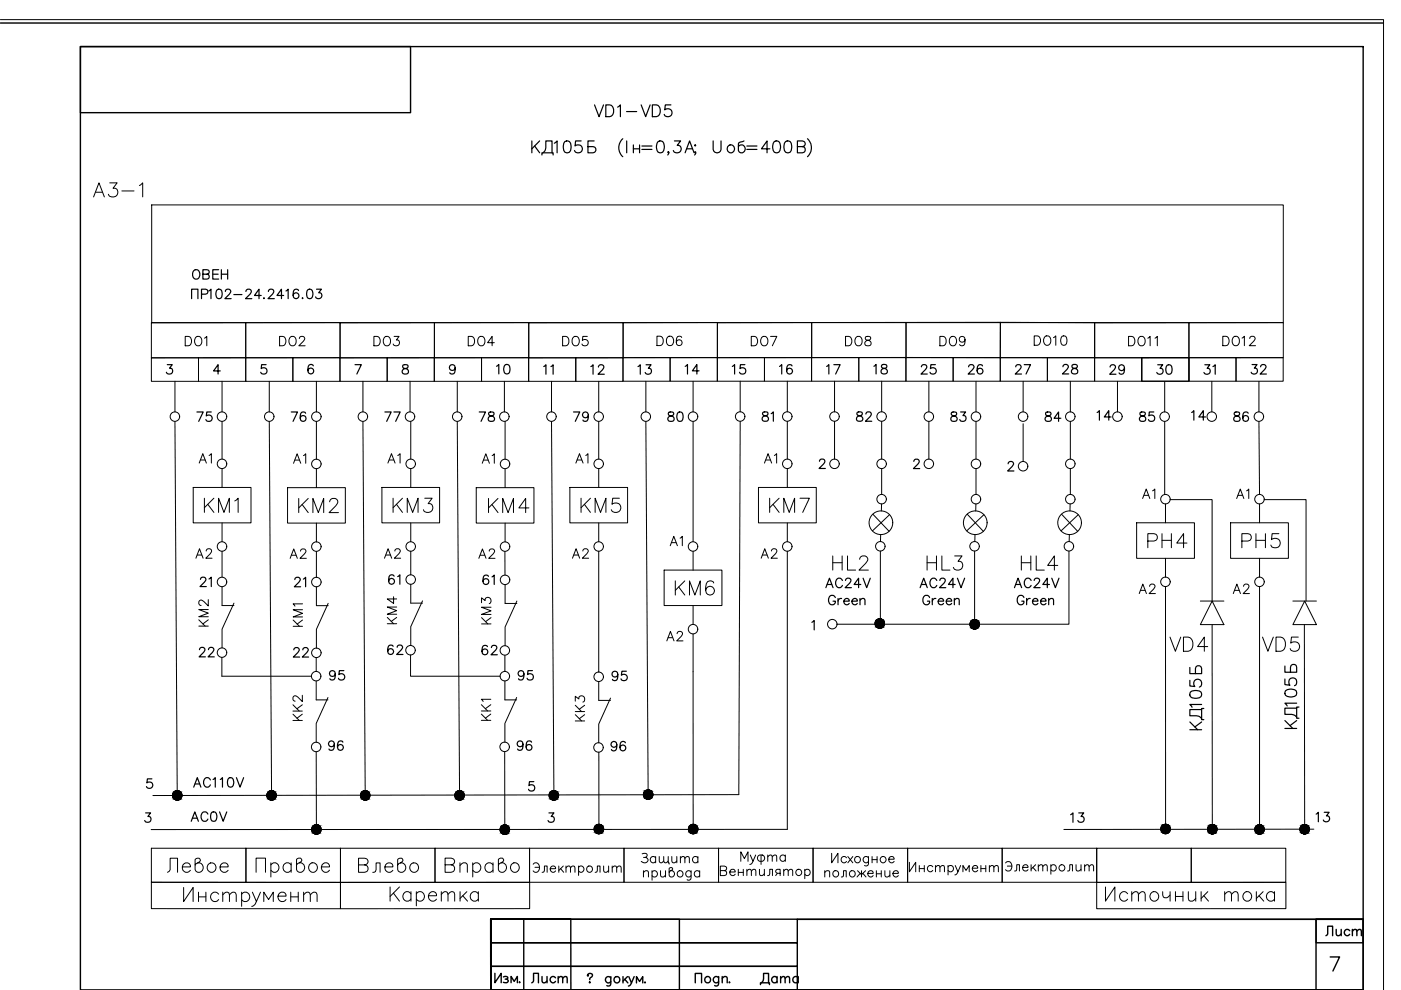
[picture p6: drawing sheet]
<svg xmlns="http://www.w3.org/2000/svg" width="297mm" height="210mm" viewBox="0 0 297 210" stroke-linecap="round" stroke-linejoin="round" font-family="sans-serif">
<g fill="none" stroke="#000" stroke-width=".3">
<path d="M.1 4.9h293.2M17 9.9h272v200h-272zM17 9.9h70v14h-70zM104 194.9h17v15h-17h7v-15h-7v15v-15h40v15h-40zM104 199.9h65v5h-65zM104 194.9h65v5h-65zM279 194.9h10v15h-10zM279 194.9h10v5h-10zM104 209.9v-5h65v5h-65h185M104.9 206.4v2l1.4-2v2M106.7 207.1a.65 .65 0 0 1 1 .2l-.1 .2-.5 .1M107.4 207.6a.39 .39 0 0 1 .3 .3 .39 .39 0 0 1-.1 .4h-.9"/>
<path d="M108.4 208.4v-1.4l.6 1.1 .7-1.1v1.4M147.4 208.4v-2h1.3v2M152.4 207.3a.64 .64 0 0 0-1-.1 .64 .64 0 0 0 0 1 .64 .64 0 0 0 1-.1M152.4 207v1.6a.52 .52 0 0 1-.3 .4 .52 .52 0 0 1-.6 0M153.1 207.4l.5-.4 .5 .2 .1 1.2M153.1 207v1.4M154.7 208.2l-.1 .1h.2M282 202.9h2l-1.4 3"/>
<circle cx="150" cy="207.7" r=".66"/>
</g>
<path d="M169 194.9h120" fill="none" stroke="#000" stroke-width=".36"/>
<g fill="none" stroke="#000" stroke-width=".21">
<path d="M.1 4.2h293.2v205.7M32.2 43.4h239.9v25h-239.9zM32.1 75.9h10v4.9h-10zM32.1 68.4h20v7.5h-20zM42.1 75.9h10v4.9h-10zM52.1 75.9h10v4.9h-10zM52.1 68.4h20v7.4l-20 .1zM62.1 75.9h10v4.9h-10zM72.1 75.9h10v4.9h-10zM72.1 68.4h20v7.5h-20zM82.1 75.9h10v4.9h-10zM92.1 75.9h10v4.9h-10z"/>
<path d="M92.1 68.4h20v7.4l-20 .1zM102.1 75.9h10v4.9h-10zM112.1 75.9h10v4.9h-10zM112.1 68.4h20v7.5h-20zM122.1 75.9h10v4.9h-10zM132.1 75.8h10v5h-10zM132.1 68.4h20v7.4h-20zM142.1 75.8h10v5h-10zM152.1 75.8h10v5h-10zM152.1 68.4h20v7.4h-20zM162.1 75.8h10v5h-10zM172.1 75.8h10v5h-10z"/>
<path d="M172.1 68.4h20v7.4h-20zM182.1 75.8h10v5h-10zM192.1 75.8h10v5h-10zM192.1 68.4l20-.1v7.5h-20zM202.1 75.8h10v5h-10zM212.1 75.8h10v5h-10zM212.1 68.3l20 .1v7.5l-20-.1zM222.1 75.8h10v5h-10zM232.1 75.8h10v5h-10zM232.1 68.4h20v7.5h-20zM242.1 75.8h10v5h-10zM252.1 68.4h20v7.4l-20 .1z"/>
<path d="M252.1 75.8h10v5h-10zM262.1 75.8h10v5h-10zM37.1 80.8v6.5M37.1 89.4l.5 79.2M47.1 80.8v6.5M47.1 89.4v7.9M47.1 99.3v4M57.1 80.8v6.5M57.1 89.4l.5 79.2M67.1 80.8v6.5M67.1 89.4v8M67.1 99.4v4"/>
<path d="M76.9 80.8v6.5M76.9 89.4l.5 79.2M86.9 80.8v6.5M87.1 89.4v7.9M87.1 99.3v4M97 80.8v6.5M97 89.4l.4 79.2M106.9 80.8v6.5M107.1 89.4v8M107.1 99.4v4M116.9 80.8v6.5M116.9 89.4l.5 79.2"/>
<path d="M126.9 80.8v6.5M126.9 89.4v7.9M126.9 99.3v4M136.9 80.8v6.5M136.9 89.4l.5 79.1M146.9 80.8v6.5M146.9 89.4v25.5M156.9 80.8v6.5M156.9 89.3l-.3 79.2-124.2 .2M166.9 80.8v6.5M166.9 89.3v8M166.9 99.3v4"/>
<path d="M176.9 80.8v6.5M176.9 89.3v8M186.9 80.8v6.5M186.9 89.3v8M186.9 99.3v5.6M196.9 80.8v6.5M196.9 89.4v8M206.9 80.8v6.5M206.9 89.4v8M206.9 99.4v5.5M216.9 80.8v6.5M216.9 89.8v8.1"/>
<path d="M226.9 80.8v6.5M226.9 89.4v8M226.9 99.4v5.5M236.9 80.8v6.5M246.9 80.8v6.5M246.9 89.4v15.5M256.9 80.8v6.5M266.9 80.8v6.5M266.9 89.4l.1 15.5M41 103.3h12.2v7.6h-12.2zM47.1 110.9v4M47.1 116.9v5.5"/>
<path d="M61 103.4h12.2v7.5h-12.2zM67.1 110.9v4M67.1 116.9v5.5M81 103.3h12.2v7.6h-12.2zM87.1 110.9v4M87.1 116.9v5M101 103.4h12.2v7.5h-12.2zM107 116.9l.1 5.1M107.1 110.9v4M120.8 103.3h12.3v7.6h-12.3zM126.9 110.9v4M126.9 116.9v25.5"/>
<path d="M146.9 116.9v4M160.8 103.3h12.3v7.6h-12.3zM166.9 110.9v4M166.9 116.9v58.9l-134.8 .1M185.1 109l3.4 3.7M186.7 116.9v14.5M186.7 113.3v1.5M186.9 106.8v1.5M188.6 109.1l-3.6 3.5M205.1 109l3.4 3.7M206.6 116.9v14.5M206.7 113.3v1.5"/>
<path d="M206.9 106.8v1.5M208.6 109.1l-3.6 3.5M225.1 109l3.4 3.7M226.6 116.9v15.4h-49.1M226.7 113.3v1.5M226.9 106.8v1.5M228.6 109.1l-3.6 3.5M241 110.8h12.2v7.6h-12.2zM247.1 106.8v4M247.1 118.4v4M248.1 105.9h8.9v21.5M260.9 110.8h12.3v7.6h-12.3z"/>
<path d="M267 106.8v4M267 118.4v4M268 105.9h8.9v21.5M47 139.4v4h19M47.1 124.4v4h2.5M49.6 127.9l-2.5 5.5v4M67 139.4v3M67.1 124.4v4h2.5M69.6 127.9l-2.5 5.5v4M87 138.9v4.5h19.1M87.1 127.9h2.5M89.6 127.4l-2.5 5.5v4"/>
<path d="M107 138.9v3.5M107.1 123.9v4h2.5M109.6 127.4l-2.5 5.5v4M140.8 120.9h12.3v7.5h-12.3zM146.9 128.4v4M146.9 134.4l.1 41.4M247.1 124.4v51.5M254.5 127.4h5M257 127.4l2.5 5h-5zM257 132.4v43.4M267 124.4v51.5M274.1 127.4h5"/>
<path d="M276.5 132.4l.1 43.4M276.6 127.4l2.5 5h-5zM67 159.4l.1 16.5M67 144.4v4h2.5M69.5 147.9l-2.5 5.5v4M107 159.5v16.4M107 144.4v4h2.5M109.5 147.9l-2.5 5.5v4M126.9 144.5v4h2.5M127 159.5v16.3M129.4 148l-2.5 5.5v4M32.1 179.8h20v7.3h-20z"/>
<path d="M52.1 179.8h20.1v7.3h-20.1zM72.2 179.8h20v7.3h-20zM92.2 179.8h20.1v7.3h-20.1zM112.3 179.8h20v7.3h-20zM132.3 179.8h20v7.3h-20zM152.3 179.8h20.1v7.3h-20.1zM172.4 179.8h20v7.3h-20zM192.4 179.8h20.1v7.3h-20.1zM212.5 179.8h20v7.3h-20zM232.5 179.8h20.1v7.3h-20.1zM252.6 179.8h20v7.3h-20zM278.6 175.8l-53 .1"/>
<path d="M32.1 187.1h40.1v5.6h-40.1zM72.2 187.1h40.1v5.6h-40.1zM113 183.2a.73 .73 0 0 1 .9-.2 .73 .73 0 0 1 .5 .7 .88 .88 0 0 1-.2 1 .88 .88 0 0 1-1 .1l-.2-.1M113.4 183.9h1M114.9 184.9l.4-.1 .1-.2v-1h.6v1.3M116.7 184.2h1.1a.61 .61 0 0 0-.9-.5 .61 .61 0 0 0-.1 1 .59 .59 0 0 0 1 0M118.5 183.6v1.3M118.9 184.2l.6 .7M119.4 183.6l-.9 1M120 184l.5-.4 .3 .1 .2 1.2M120 183.6v1.3M121 184l.4-.4 .4 .1 .1 1.2"/>
<path d="M122.7 183.9a.64 .64 0 0 1 .9-.1 .64 .64 0 0 1 0 .9 .64 .64 0 0 1-.9 0M122.7 183.6v2M126.2 184.9l.4-.1v-1.2h.6v1.3M128 183.6l.1 1.2 .5 .1 .4-.3M129 183.6v1.3M129.8 184l.5-.4 .3 .1 .2 1.2M129.8 183.6v1.3M130.8 184l.4-.4 .4 .1 .1 1.2M138.2 184.6v2M146.5 184.6v1.5a.52 .52 0 0 1-.3 .5 .52 .52 0 0 1-.5-.1M152.7 184.6h.9a.53 .53 0 0 1 .5 .5 .53 .53 0 0 1-.5 .5h-.9v-2h.9l.4 .2v.6l-.4 .2M170.6 184.6a.64 .64 0 0 1 1-.1 .64 .64 0 0 1 0 .9 .64 .64 0 0 1-1-.1"/>
<path d="M170.6 184.3v2M176.3 180.9v2l1.4-2v2M179.5 181.9a.64 .64 0 0 0-1-.1 .64 .64 0 0 0 0 .9 .64 .64 0 0 0 1-.1M179.8 181.6l1 1.3M180.8 181.6l-1 1.3M184.1 181.9a.64 .64 0 0 0-.9-.1 .64 .64 0 0 0 0 .9 .64 .64 0 0 0 .9-.1M184.1 181.6v1.5a.52 .52 0 0 1-.3 .5 .52 .52 0 0 1-.5-.1M184.9 181.6v1.3M186 181.6v1.3M188.4 182.2h1.2a.62 .62 0 0 0-.9-.5 .62 .62 0 0 0-.2 .9 .6 .6 0 0 0 1.1 0M215.1 184.7l.4-.1 .1-1.3h.5v1.4M216.8 183.9h1.2a.62 .62 0 0 0-.9-.5 .62 .62 0 0 0-.2 1 .62 .62 0 0 0 1.1 0"/>
<path d="M218.6 183.3v1.4M219 183.9l.7 .8M219.6 183.3l-1 1M220.1 183.7l.5-.4 .4 .1 .1 1.3M220.1 183.3v1.4M221.1 183.7l.5-.4 .4 .1v1.3M222.8 183.6a.64 .64 0 0 1 .9-.1 .64 .64 0 0 1 0 1 .64 .64 0 0 1-.9-.1M222.8 183.3v2M226.3 184.7l.4-.1 .1-1.3h.6v1.4M228.1 183.3l.1 1.3 .5 .1 .5-.4M229.2 183.3v1.4M230 183.7l.4-.4 .4 .1 .1 1.3"/>
<path d="M230 183.3v1.4M230.9 183.7l.5-.4 .4 .1 .1 1.3M232.5 187.1h40.1v5.6h-40.1z"/>
<circle cx="37.1" cy="88.3" r="1.01"/>
<circle cx="47.1" cy="98.3" r="1.01"/>
<circle cx="47.1" cy="88.3" r="1.01"/>
<circle cx="57.1" cy="88.3" r="1.01"/>
<circle cx="67.1" cy="98.4" r="1.01"/>
<circle cx="67.1" cy="88.3" r="1.01"/>
<circle cx="76.9" cy="88.3" r="1.01"/>
<circle cx="86.9" cy="88.3" r="1.01"/>
<circle cx="87.1" cy="98.3" r="1.01"/>
<circle cx="96.9" cy="88.3" r="1.01"/>
<circle cx="107.1" cy="98.4" r="1.01"/>
<circle cx="116.9" cy="88.3" r="1.01"/>
<circle cx="126.9" cy="98.3" r="1.01"/>
<circle cx="126.9" cy="88.3" r="1.01"/>
<circle cx="136.9" cy="88.3" r="1.01"/>
<circle cx="146.9" cy="88.3" r="1.01"/>
<circle cx="156.9" cy="88.3" r="1.01"/>
<circle cx="166.9" cy="98.3" r="1.01"/>
<circle cx="166.9" cy="88.3" r="1.01"/>
<circle cx="176.9" cy="98.3" r="1.01"/>
<circle cx="176.9" cy="88.3" r="1.01"/>
<circle cx="186.9" cy="98.3" r="1.01"/>
<circle cx="186.9" cy="88.3" r="1.01"/>
<circle cx="196.9" cy="98.3" r="1.01"/>
<circle cx="196.9" cy="88.3" r="1.01"/>
<circle cx="206.9" cy="98.3" r="1.01"/>
<circle cx="206.9" cy="88.3" r="1.01"/>
<circle cx="216.9" cy="88.3" r="1.01"/>
<circle cx="216.9" cy="98.9" r="1.01"/>
<circle cx="226.9" cy="98.3" r="1.01"/>
<circle cx="246.9" cy="88.3" r="1.01"/>
<circle cx="266.9" cy="88.3" r="1.01"/>
<circle cx="47.1" cy="115.9" r="1.01"/>
<circle cx="87.1" cy="115.9" r="1.01"/>
<circle cx="107.1" cy="115.9" r="1.01"/>
<circle cx="126.9" cy="115.9" r="1.01"/>
<circle cx="146.9" cy="115.9" r="1.01"/>
<circle cx="186.6" cy="115.8" r="1.01"/>
<circle cx="186.8" cy="110.8" r="2.51"/>
<circle cx="186.9" cy="105.8" r="1.01"/>
<circle cx="206.6" cy="115.8" r="1.01"/>
<circle cx="206.8" cy="110.8" r="2.51"/>
<circle cx="206.9" cy="105.8" r="1.01"/>
<circle cx="226.6" cy="115.8" r="1.01"/>
<circle cx="226.8" cy="110.8" r="2.51"/>
<circle cx="226.9" cy="105.8" r="1.01"/>
<circle cx="247.1" cy="105.8" r="1.01"/>
<circle cx="267" cy="105.8" r="1.01"/>
<circle cx="47.1" cy="123.4" r="1.01"/>
<circle cx="67.1" cy="123.4" r="1.01"/>
<circle cx="87.1" cy="122.9" r="1.01"/>
<circle cx="107.1" cy="122.9" r="1.01"/>
<circle cx="146.9" cy="133.4" r="1.01"/>
<circle cx="176.5" cy="132.3" r="1.01"/>
<circle cx="186.5" cy="132.2" r="1.01"/>
<circle cx="206.6" cy="132.4" r="1.01"/>
<circle cx="247.1" cy="123.4" r="1.01"/>
<circle cx="267" cy="123.4" r="1.01"/>
<circle cx="67" cy="158.4" r="1.01"/>
<circle cx="67" cy="143.4" r="1.01"/>
<circle cx="107" cy="158.4" r="1.01"/>
<circle cx="107" cy="143.4" r="1.01"/>
<circle cx="126.9" cy="158.5" r="1.01"/>
<circle cx="126.9" cy="143.5" r="1.01"/>
<circle cx="37.6" cy="168.6" r="1.01"/>
<circle cx="57.6" cy="168.6" r="1.01"/>
<circle cx="67.1" cy="175.9" r="1.01"/>
<circle cx="77.4" cy="168.6" r="1.01"/>
<circle cx="97.4" cy="168.6" r="1.01"/>
<circle cx="107" cy="175.9" r="1.01"/>
<circle cx="117.4" cy="168.6" r="1.01"/>
<circle cx="127" cy="175.8" r="1.01"/>
<circle cx="137.4" cy="168.5" r="1.01"/>
<circle cx="147" cy="175.8" r="1.01"/>
<circle cx="247.1" cy="175.8" r="1.01"/>
<circle cx="257" cy="175.8" r="1.01"/>
<circle cx="267" cy="175.9" r="1.01"/>
<circle cx="276.6" cy="175.8" r="1.01"/>
<circle cx="125" cy="184.3" r=".66"/>
<circle cx="169.3" cy="185" r=".66"/>
<circle cx="181.8" cy="182.2" r=".66"/>
<circle cx="187.2" cy="182.2" r=".66"/>
<circle cx="225.1" cy="184" r=".66"/>
</g>
<g fill="none" stroke="#000" stroke-width=".25">
<path d="M112.8 29.9v2.5M113.4 31l1 1.4M114.4 29.9l-1.6 1.7M114.9 32.9v-.5h2.4v.5M115.1 32.4l.5-.6 .1-1.9h1.3v2.5M117.5 30.4l.6-.5v2.5M119.8 30a.81 .81 0 0 1 1.2 .4 2.11 2.11 0 0 1-.3 1.9 .79 .79 0 0 1-1.2-.4 2.2 2.2 0 0 1 .3-1.9zM123.2 29.9h-1.2l-.1 1.1a.88 .88 0 0 1 1.4-.1 .88 .88 0 0 1-.2 1.4 .88 .88 0 0 1-1.3-.4M126 29.9h-1.3v2.5h1a.66 .66 0 0 0 .7-.7 .66 .66 0 0 0-.7-.6h-1M132 29.4a2.55 2.55 0 0 0 0 3.8M132.9 29.9v2.5M134.3 31.6h1.3"/>
<path d="M134.3 30.7v1.7M135.6 30.7v1.7M136.1 31h2.1M136.1 31.7h2.1M139.5 30a.79 .79 0 0 1 1.2 .4 2.02 2.02 0 0 1-.2 1.9 .79 .79 0 0 1-1.2-.4 2.02 2.02 0 0 1 .2-1.9zM141.8 32.3l-.1 .1-.1-.1 .1-.2 .1 .2-.2 .6M143 29.9h1.3l-.7 .9a.81 .81 0 0 1 .8 1 .81 .81 0 0 1-1.1 .6l-.3-.1-.2-.4M145.3 32.4l.9-2.5 1 2.5M145.6 31.6h1.2M147.3 30.8h.2l-.1 .2zM147.4 32.4l-.1-.1 .1-.2 .1 .4-.2 .4M151.2 29.9v1.8a.84 .84 0 0 0 .8 .7 .84 .84 0 0 0 .9-.7v-1.8"/>
<path d="M157.7 29.9l-1 .3-.1 .3v1.4a.8 .8 0 0 0 1.3 .1 .8 .8 0 0 0-.5-1.3l-.6 .1-.2 .3M158.3 31h2.2M158.3 31.7h2.2M163.2 31.6h-1.8l1.2-1.7v2.5M164.2 30a.79 .79 0 0 1 1.2 .4 2.02 2.02 0 0 1-.3 1.9 .79 .79 0 0 1-1.2-.4 2.02 2.02 0 0 1 .3-1.9zM166.6 30a.79 .79 0 0 1 1.2 .4 2.2 2.2 0 0 1-.3 1.9 .81 .81 0 0 1-1.2-.4 2.11 2.11 0 0 1 .3-1.9zM169.1 31.1l1.4 .1a.68 .68 0 0 1 .2 .7 .68 .68 0 0 1-.6 .5h-1v-2.5l1.4 .1a.59 .59 0 0 1 0 1l-.4 .1M171.2 29.4a2.59 2.59 0 0 1 0 3.8M35.5 77.3h1l-.6 .8a.67 .67 0 0 1 .5 1.1 .67 .67 0 0 1-1.1-.3M40.6 63.3v-2h1.4v2M42.7 62.4h.9a.53 .53 0 0 0 .5-.6 .53 .53 0 0 0-.5-.5h-.9v2M44.2 61.7l.5-.4v2"/>
<path d="M46.1 61.4a.64 .64 0 0 1 .9 .3 1.74 1.74 0 0 1-.2 1.5 .63 .63 0 0 1-.9-.3 1.58 1.58 0 0 1 .2-1.5zM46.7 78.6h-1.4l.9-1.3v2M47.8 61.8l.1-.3 .3-.2h.3l.4 .4-.3 .7-.9 .9h1.3M49.6 62.5h1.7M52.1 61.8l.4-.5 .7 .2a.66 .66 0 0 1-.2 .9l-.9 .9h1.3M55.4 62.6h-1.4l.9-1.3v2M56 63.1v.2l.1-.1M56.4 77.3h-.9l-.1 .9a.7 .7 0 0 1 1 0 .7 .7 0 0 1-.1 1 .7 .7 0 0 1-1-.3M56.9 61.8l.4-.5 .7 .2a.66 .66 0 0 1-.2 .9l-1 .9h1.4M60.1 62.6h-1.4l1-1.3v2M60.6 61.7l.5-.4v2M63.3 61.6a.58 .58 0 0 0-.6-.3 .58 .58 0 0 0-.5 .4 1.2 1.2 0 0 0 .5 1.6 .62 .62 0 0 0 .7-.5 .62 .62 0 0 0-.6-.7 .62 .62 0 0 0-.6 .5"/>
<path d="M64.1 63.1v.2l.1-.1M65.3 61.4a.63 .63 0 0 1 .9 .3 1.02 1.02 0 0 1-.6 1.6 1.08 1.08 0 0 1-.5-1.6zM66.4 77.6a.58 .58 0 0 0-.5-.3 .58 .58 0 0 0-.5 .4 1.2 1.2 0 0 0 .5 1.6 .62 .62 0 0 0 .6-.6 .62 .62 0 0 0-.5-.7 .62 .62 0 0 0-.7 .6M67.1 61.3h1l-.5 .8a.66 .66 0 0 1 .5 1 .66 .66 0 0 1-1.2-.2M75.3 77.3h1.3l-.9 2M85.5 77.4a.43 .43 0 0 0 .1 .7 .71 .71 0 0 1 .9 .3 .71 .71 0 0 1-.1 .8l-.6 .1a.57 .57 0 0 1-.6-.6 .57 .57 0 0 1 .6-.5l.4-.1a.4 .4 0 0 0 .2-.7zM96.5 78a.62 .62 0 0 1-.9 .5 .62 .62 0 0 1-.2-1 .62 .62 0 0 1 1 .1 1.91 1.91 0 0 1-.2 1.6 .62 .62 0 0 1-.8-.2M173.7 97.8l.2-.4a.66 .66 0 0 1 .9 .1 .63 .63 0 0 1-.2 .9l-.9 .9h1.3M193.7 97.8l.2-.4a.66 .66 0 0 1 .9 .2 .63 .63 0 0 1-.2 .8l-.9 .9h1.3M213.7 98.3l.1-.3 .3-.2h.4l.4 .4-.3 .7-1 1h1.4M172.1 131.9l.5-.3v2M30.9 172.4h1l-.5 .7a.67 .67 0 0 1 .4 1.1 .67 .67 0 0 1-1.1-.2"/>
<path d="M32.2 165.1h-1l-.1 .9a.71 .71 0 0 1 1.1 0 .71 .71 0 0 1-.1 1 .71 .71 0 0 1-1-.2M113.2 165.7h-.9l-.2 .9a.7 .7 0 0 1 1.1-.1 .7 .7 0 0 1-.1 1.1 .7 .7 0 0 1-1-.3M116.4 172.4h1l-.5 .7a.67 .67 0 0 1 .5 1.1 .67 .67 0 0 1-1.2-.2"/>
<circle cx="154.9" cy="31.5" r=".82"/>
</g>
<g fill="#000" stroke="#000" stroke-width=".21">
<path d="M186.4 131.2h.4zM186.3 131.2h.5z"/>
<path d="M186.3 131.2l.7 .1zM186.1 131.3h.9z"/>
<path d="M186.3 133.2h.5zM186.3 133.2h.3z"/>
<path d="M186.1 131.3l1 .1zM185.9 131.4h1.2z"/>
<path d="M186.1 133.1h.9zM186.1 133.1l.7 .1z"/>
<path d="M185.9 131.4l1.4 .1-.2-.1zM185.8 131.5l.1-.1 1.4 .1z"/>
<path d="M185.9 133h1.2zM185.9 133l1.1 .1z"/>
<path d="M185.8 131.5l1.6 .2-.1-.2zM185.8 131.5l1.6 .2h-1.7z"/>
<path d="M185.8 132.9l1.3 .1 .2-.1zM185.8 132.9l1.3 .1h-1.2z"/>
<path d="M185.7 131.7l1.8 .1-.1-.1zM185.7 131.7l1.8 .1h-1.9z"/>
<path d="M185.7 132.7l1.6 .2 .1-.2zM185.7 132.7l1.6 .2h-1.5z"/>
<path d="M185.6 131.8l1.9 .2v-.2zM185.6 131.8l1.9 .2h-1.9z"/>
<path d="M185.6 132.6l1.8 .1 .1-.1zM185.6 132.6l1.8 .1h-1.7z"/>
<path d="M185.6 132l1.9 .2v-.2zM185.6 132l1.9 .2h-2z"/>
<path d="M185.5 132.2l2 .2v-.2zM185.5 132.2l2 .2h-1.9z"/>
<path d="M185.6 132.4l1.9 .2v-.2zM185.6 132.4l1.9 .2h-1.9z"/>
<path d="M206.6 131.4h.3zM206.4 131.4h.5z"/>
<path d="M206.4 131.4l.7 .1zM206.2 131.5h.9z"/>
<path d="M206.4 133.3h.5zM206.4 133.3l.3 .1z"/>
<path d="M206.2 131.5l1 .1zM206 131.6h1.2z"/>
<path d="M206.2 133.3h.9zM206.2 133.3h.7z"/>
<path d="M206 131.6l1.4 .1zM205.9 131.7h1.5z"/>
<path d="M206 133.2h1.2zM206 133.2l1.1 .1z"/>
<path d="M205.9 131.7l1.6 .1-.1-.1zM205.9 131.7l1.6 .1h-1.7z"/>
<path d="M205.9 133l1.3 .2 .2-.2zM205.9 133l1.3 .2h-1.2z"/>
<path d="M205.8 131.8l1.8 .2-.1-.2zM205.8 131.8l1.8 .2h-1.9z"/>
<path d="M205.8 132.9l1.6 .1 .1-.1zM205.8 132.9l1.6 .1h-1.5z"/>
<path d="M205.7 132l1.9 .2v-.2zM205.7 132l1.9 .2h-1.9z"/>
<path d="M205.7 132.7l1.8 .2 .1-.2zM205.7 132.7l1.8 .2h-1.7z"/>
<path d="M205.7 132.2l2 .2-.1-.2zM205.7 132.2l2 .2h-2.1z"/>
<path d="M205.7 132.6l1.9 .1v-.1zM205.7 132.6l1.9 .1h-1.9z"/>
<path d="M205.6 132.4l2 .2 .1-.2zM205.6 132.4l2 .2h-1.9z"/>
<path d="M37.5 167.7h.4zM37.3 167.7h.6z"/>
<path d="M37.3 167.7h.7zM37.1 167.7h.9z"/>
<path d="M37.3 169.6h.6zM37.3 169.6h.4z"/>
<path d="M37.1 167.7l1.1 .1zM37 167.8h1.2z"/>
<path d="M37.1 169.5h.9zM37.1 169.5l.8 .1z"/>
<path d="M37 167.8l1.3 .2-.1-.2zM36.8 168l.2-.2 1.3 .2z"/>
<path d="M37 169.4h1.2zM37 169.4l1 .1z"/>
<path d="M36.8 168l1.6 .1-.1-.1zM36.8 168l1.6 .1h-1.7z"/>
<path d="M36.8 169.3l1.4 .1 .1-.1zM36.8 169.3l1.4 .1h-1.2z"/>
<path d="M36.7 168.1l1.8 .2-.1-.2zM36.7 168.1l1.8 .2h-1.9z"/>
<path d="M36.7 169.2l1.6 .1 .1-.1zM36.7 169.2l1.6 .1h-1.5z"/>
<path d="M36.6 168.3l2 .2-.1-.2zM36.6 168.3l2 .2h-2z"/>
<path d="M36.6 169l1.8 .2 .1-.2zM36.6 169l1.8 .2h-1.7z"/>
<path d="M36.6 168.5l2 .1v-.1zM36.6 168.5l2 .1h-2z"/>
<path d="M36.6 168.6l2 .2v-.2zM36.6 168.6l2 .2h-2z"/>
<path d="M36.6 168.8l1.9 .2 .1-.2zM36.6 168.8l1.9 .2h-1.9z"/>
<path d="M57.5 167.7h.4zM57.3 167.7h.6z"/>
<path d="M57.3 167.7h.7zM57.1 167.7h.9z"/>
<path d="M57.3 169.6h.6zM57.3 169.6h.4z"/>
<path d="M57.1 167.7l1.1 .1zM57 167.8h1.2z"/>
<path d="M57.1 169.5h.9zM57.1 169.5l.8 .1z"/>
<path d="M57 167.8l1.3 .2-.1-.2zM57 167.8l1.3 .2h-1.5z"/>
<path d="M57 169.4h1.2zM57 169.4l1 .1z"/>
<path d="M56.8 168l1.6 .1-.1-.1zM56.8 168l1.6 .1h-1.7z"/>
<path d="M56.8 169.3l1.4 .1 .1-.1zM56.8 169.3l1.4 .1h-1.2z"/>
<path d="M56.7 168.1l1.8 .2-.1-.2zM56.7 168.1l1.8 .2h-1.9z"/>
<path d="M56.7 169.2l1.6 .1 .1-.1zM56.7 169.2l1.6 .1h-1.5z"/>
<path d="M56.6 168.3l2 .2-.1-.2zM56.6 168.3l2 .2h-2z"/>
<path d="M56.6 169l1.8 .2 .1-.2zM56.6 169l1.8 .2h-1.7z"/>
<path d="M56.6 168.5l2 .1v-.1zM56.6 168.5l2 .1h-2z"/>
<path d="M56.6 168.8l1.9 .2 .1-.2zM56.6 168.8l1.9 .2h-1.9z"/>
<path d="M56.6 168.6l2 .2v-.2zM56.6 168.6l2 .2h-2z"/>
<path d="M67 174.9h.3zM66.8 174.9h.5z"/>
<path d="M66.8 174.9l.7 .1zM66.6 175h.9z"/>
<path d="M66.8 176.8h.5zM66.8 176.8l.4 .1z"/>
<path d="M66.6 175l1.1 .1zM66.5 175.1h1.2z"/>
<path d="M66.6 176.8h.9zM66.6 176.8h.7z"/>
<path d="M66.5 175.1l1.3 .1-.1-.1zM66.5 175.1l1.3 .1h-1.5z"/>
<path d="M66.5 176.6h1.2zM66.5 176.6l1 .2z"/>
<path d="M66.3 175.2l1.6 .1-.1-.1zM66.3 175.2l1.6 .1h-1.7z"/>
<path d="M66.3 176.5h1.5zM66.3 176.5l1.4 .1z"/>
<path d="M66.2 175.3l1.8 .2-.1-.2zM66.2 175.3l1.8 .2h-1.8z"/>
<path d="M66.2 176.4l1.6 .1 .1-.1zM66.2 176.4l1.6 .1h-1.5z"/>
<path d="M66.2 175.5l1.9 .2-.1-.2zM66.2 175.5l1.9 .2h-2z"/>
<path d="M66.2 176.2l1.7 .2 .1-.2zM66.2 176.2l1.7 .2h-1.7z"/>
<path d="M66.1 175.7l2 .2v-.2zM66.1 175.7l2 .2h-2z"/>
<path d="M66.1 176l1.9 .2 .1-.2zM66.1 176l1.9 .2h-1.8z"/>
<path d="M66.1 175.9l2 .1v-.1zM66.1 175.9l2 .1h-2z"/>
<path d="M77.4 167.7h.3zM77.2 167.7h.5z"/>
<path d="M77.2 167.7h.7zM77 167.7h.9z"/>
<path d="M77.2 169.6h.5zM77.2 169.6h.3z"/>
<path d="M77 167.7l1 .1zM76.8 167.8h1.2z"/>
<path d="M77 169.5h.9zM77 169.5l.7 .1z"/>
<path d="M76.8 167.8l1.4 .2-.2-.2zM76.8 167.8l1.4 .2h-1.5z"/>
<path d="M76.8 169.4h1.2zM76.8 169.4l1.1 .1z"/>
<path d="M76.7 168l1.6 .1-.1-.1zM76.7 168l1.6 .1h-1.7z"/>
<path d="M76.7 169.3l1.3 .1 .2-.1zM76.7 169.3l1.3 .1h-1.2z"/>
<path d="M76.6 168.1l1.8 .2-.1-.2zM76.6 168.1l1.8 .2h-1.9z"/>
<path d="M76.6 169.2l1.6 .1 .1-.1zM76.6 169.2l1.6 .1h-1.5z"/>
<path d="M76.5 168.3l1.9 .2v-.2zM76.5 168.3l1.9 .2h-2z"/>
<path d="M76.5 169l1.8 .2 .1-.2zM76.5 169l1.8 .2h-1.7z"/>
<path d="M76.4 168.5l2 .1v-.1zM76.4 168.5l2 .1h-2z"/>
<path d="M76.4 168.8l2 .2v-.2zM76.4 168.8l2 .2h-1.9z"/>
<path d="M76.4 168.6l2 .2v-.2zM76.4 168.6l2 .2h-2z"/>
<path d="M97.3 167.7h.4zM97.2 167.7h.5z"/>
<path d="M97.2 167.7h.7zM97 167.7h.9z"/>
<path d="M97.2 169.6h.5zM97.2 169.6h.3z"/>
<path d="M97 167.7l1 .1zM96.8 167.8h1.2z"/>
<path d="M97 169.5h.9zM97 169.5l.7 .1z"/>
<path d="M96.8 167.8l1.4 .2-.2-.2zM96.8 167.8l1.4 .2h-1.5z"/>
<path d="M96.8 169.4h1.2zM96.8 169.4l1.1 .1z"/>
<path d="M96.7 168l1.6 .1-.1-.1zM96.7 168l1.6 .1h-1.7z"/>
<path d="M96.7 169.3l1.3 .1 .2-.1zM96.7 169.3l1.3 .1h-1.2z"/>
<path d="M96.6 168.1l1.8 .2-.1-.2zM96.6 168.1l1.8 .2h-1.9z"/>
<path d="M96.6 169.2l1.6 .1 .1-.1zM96.6 169.2l1.6 .1h-1.5z"/>
<path d="M96.5 168.3l1.9 .2v-.2zM96.5 168.3l1.9 .2h-2z"/>
<path d="M96.5 169l1.8 .2 .1-.2zM96.5 169l1.8 .2h-1.7z"/>
<path d="M96.4 168.5l2 .1v-.1zM96.4 168.5l2 .1h-2z"/>
<path d="M96.4 168.8l2 .2v-.2zM96.4 168.8l2 .2h-1.9z"/>
<path d="M96.4 168.6l2 .2v-.2zM96.4 168.6l2 .2h-2z"/>
<path d="M106.9 174.9h.4zM106.8 174.9h.5z"/>
<path d="M106.8 174.9l.7 .1zM106.6 175h.9z"/>
<path d="M106.8 176.9h.5zM106.8 176.9h.3z"/>
<path d="M106.6 175l1 .1zM106.4 175.1h1.2z"/>
<path d="M106.6 176.8h.9zM106.6 176.8l.7 .1z"/>
<path d="M106.4 175.1l1.4 .1-.2-.1zM106.3 175.2l.1-.1 1.4 .1z"/>
<path d="M106.4 176.7h1.2zM106.4 176.7l1.1 .1z"/>
<path d="M106.3 175.2l1.6 .2-.1-.2zM106.3 175.2l1.6 .2h-1.7z"/>
<path d="M106.3 176.6l1.3 .1 .2-.1zM106.3 176.6l1.3 .1h-1.2z"/>
<path d="M106.2 175.4l1.8 .1-.1-.1zM106.2 175.4l1.8 .1h-1.9z"/>
<path d="M106.2 176.4l1.6 .2 .1-.2zM106.2 176.4l1.6 .2h-1.5z"/>
<path d="M106.1 175.5l1.9 .2v-.2zM106.1 175.5l1.9 .2h-1.9z"/>
<path d="M106.1 176.3l1.8 .1 .1-.1zM106.1 176.3l1.8 .1h-1.7z"/>
<path d="M106.1 175.7l1.9 .2v-.2zM106.1 175.7l1.9 .2h-2z"/>
<path d="M106 175.9l2 .2v-.2zM106 175.9l2 .2h-1.9z"/>
<path d="M106.1 176.1l1.9 .2v-.2zM106.1 176.1l1.9 .2h-1.9z"/>
<path d="M117.3 167.7h.4zM117.2 167.7h.5z"/>
<path d="M117.2 167.7h.7zM117 167.7h.9z"/>
<path d="M117.2 169.6h.5zM117.2 169.6h.3z"/>
<path d="M117 167.7l1 .1zM116.8 167.8h1.2z"/>
<path d="M117 169.5h.9zM117 169.5l.7 .1z"/>
<path d="M116.8 167.8l1.4 .2-.2-.2zM116.8 167.8l1.4 .2h-1.5z"/>
<path d="M116.8 169.4h1.2zM116.8 169.4l1.1 .1z"/>
<path d="M116.7 168l1.6 .1-.1-.1zM116.7 168l1.6 .1h-1.7z"/>
<path d="M116.7 169.3l1.3 .1 .2-.1zM116.7 169.3l1.3 .1h-1.2z"/>
<path d="M116.6 168.1l1.8 .2-.1-.2zM116.6 168.1l1.8 .2h-1.9z"/>
<path d="M116.6 169.2l1.6 .1 .1-.1zM116.6 169.2l1.6 .1h-1.5z"/>
<path d="M116.5 168.3l1.9 .2v-.2zM116.5 168.3l1.9 .2h-2z"/>
<path d="M116.5 169l1.8 .2 .1-.2zM116.5 169l1.8 .2h-1.7z"/>
<path d="M116.4 168.5l2 .1v-.1zM116.4 168.5l2 .1h-2z"/>
<path d="M116.4 168.8l2 .2v-.2zM116.4 168.8l2 .2h-1.9z"/>
<path d="M116.4 168.6l2 .2v-.2zM116.4 168.6l2 .2h-2z"/>
<path d="M126.9 174.8h.3zM126.7 174.8h.5z"/>
<path d="M126.7 174.8l.7 .1zM126.5 174.9h.9z"/>
<path d="M126.7 176.7h.5zM126.7 176.7l.4 .1z"/>
<path d="M126.5 174.9l1.1 .1zM126.4 175h1.2z"/>
<path d="M126.5 176.7h.9zM126.5 176.7h.7z"/>
<path d="M126.4 175l1.3 .1-.1-.1zM126.4 175l1.3 .1h-1.5z"/>
<path d="M126.4 176.6h1.2zM126.4 176.6l1 .1z"/>
<path d="M126.2 175.1l1.6 .2-.1-.2zM126.2 175.1l1.6 .2h-1.7z"/>
<path d="M126.2 176.5l1.4 .1 .1-.1zM126.2 176.5l1.4 .1h-1.2z"/>
<path d="M126.1 175.3l1.8 .1-.1-.1zM126.1 175.3l1.8 .1h-1.9z"/>
<path d="M126.1 176.3l1.6 .2 .1-.2zM126.1 176.3l1.6 .2h-1.5z"/>
<path d="M126 175.4l2 .2-.1-.2zM126 175.4l2 .2h-2z"/>
<path d="M126 176.1l1.8 .2 .1-.2zM126 176.1l1.8 .2h-1.7z"/>
<path d="M126 175.6l2 .2v-.2zM126 175.6l2 .2h-2z"/>
<path d="M126 176l1.9 .1 .1-.1zM126 176l1.9 .1h-1.9z"/>
<path d="M126 175.8l2 .2v-.2zM126 175.8l2 .2h-2z"/>
<path d="M137.3 167.5h.4zM137.1 167.5h.6z"/>
<path d="M137.1 167.5l.8 .1zM137 167.6h.9z"/>
<path d="M137.1 169.5h.6zM137.1 169.5h.4z"/>
<path d="M137 167.6l1 .1zM136.8 167.7h1.2z"/>
<path d="M137 169.4h.9zM137 169.4l.7 .1z"/>
<path d="M136.8 167.7l1.4 .1-.2-.1zM136.7 167.8l.1-.1 1.4 .1z"/>
<path d="M136.8 169.3h1.2zM136.8 169.3l1.1 .1z"/>
<path d="M136.7 167.8l1.6 .2-.1-.2zM136.7 167.8l1.6 .2h-1.7z"/>
<path d="M136.7 169.2l1.3 .1 .2-.1zM136.7 169.2l1.3 .1h-1.2z"/>
<path d="M136.6 168l1.8 .1-.1-.1zM136.6 168l1.8 .1h-1.9z"/>
<path d="M136.6 169l1.6 .2 .1-.2zM136.6 169l1.6 .2h-1.5z"/>
<path d="M136.5 168.1l1.9 .2v-.2zM136.5 168.1l1.9 .2h-2z"/>
<path d="M136.5 168.8l1.8 .2 .1-.2zM136.5 168.8l1.8 .2h-1.7z"/>
<path d="M136.4 168.3l2 .2v-.2zM136.4 168.3l2 .2h-2z"/>
<path d="M136.4 168.7l2 .1v-.1zM136.4 168.7l2 .1h-1.9z"/>
<path d="M136.4 168.5l2 .2v-.2zM136.4 168.5l2 .2h-2z"/>
<path d="M146.9 174.8h.3zM146.7 174.8h.5z"/>
<path d="M146.7 174.8l.7 .1zM146.5 174.9h.9z"/>
<path d="M146.7 176.7h.5zM146.7 176.7l.4 .1z"/>
<path d="M146.5 174.9l1.1 .1zM146.4 175h1.2z"/>
<path d="M146.5 176.7h.9zM146.5 176.7h.7z"/>
<path d="M146.4 175l1.3 .1-.1-.1zM146.2 175.1l.2-.1 1.3 .1z"/>
<path d="M146.4 176.6h1.2zM146.4 176.6l1 .1z"/>
<path d="M146.2 175.1l1.6 .2-.1-.2zM146.2 175.1l1.6 .2h-1.7z"/>
<path d="M146.2 176.5l1.4 .1 .1-.1zM146.2 176.5l1.4 .1h-1.2z"/>
<path d="M146.1 175.3l1.8 .1-.1-.1zM146.1 175.3l1.8 .1h-1.9z"/>
<path d="M146.1 176.3l1.6 .2 .1-.2zM146.1 176.3l1.6 .2h-1.5z"/>
<path d="M146 175.4l2 .2-.1-.2zM146 175.4l2 .2h-2z"/>
<path d="M146 176.1l1.8 .2 .1-.2zM146 176.1l1.8 .2h-1.7z"/>
<path d="M146 175.6l2 .2v-.2zM146 175.6l2 .2h-2z"/>
<path d="M146 176l1.9 .1 .1-.1zM146 176l1.9 .1h-1.9z"/>
<path d="M146 175.8l2 .2v-.2zM146 175.8l2 .2h-2z"/>
<path d="M247 174.8h.4zM246.9 174.8h.5z"/>
<path d="M246.9 174.8l.7 .1zM246.7 174.9h.9z"/>
<path d="M246.9 176.7h.5zM246.9 176.7l.3 .1z"/>
<path d="M246.7 174.9l1 .1zM246.5 175h1.2z"/>
<path d="M246.7 176.6h.9zM246.7 176.6l.7 .1z"/>
<path d="M246.5 175l1.4 .1-.2-.1zM246.5 175l1.4 .1h-1.5z"/>
<path d="M246.5 176.6h1.2zM246.5 176.6h1.1z"/>
<path d="M246.4 175.1l1.6 .1-.1-.1zM246.4 175.1l1.6 .1h-1.7z"/>
<path d="M246.4 176.4l1.3 .2 .2-.2zM246.4 176.4l1.3 .2h-1.2z"/>
<path d="M246.3 175.2l1.8 .2-.1-.2zM246.3 175.2l1.8 .2h-1.9z"/>
<path d="M246.3 176.3l1.6 .1 .1-.1zM246.3 176.3l1.6 .1h-1.5z"/>
<path d="M246.2 175.4l1.9 .2v-.2zM246.2 175.4l1.9 .2h-2z"/>
<path d="M246.2 176.1l1.8 .2 .1-.2zM246.2 176.1l1.8 .2h-1.7z"/>
<path d="M246.1 175.6l2 .2v-.2zM246.1 175.6l2 .2h-2z"/>
<path d="M246.1 176l2 .1v-.1zM246.1 176l2 .1h-1.9z"/>
<path d="M246.1 175.8l2 .2v-.2zM246.1 175.8l2 .2h-2z"/>
<path d="M256.9 174.8l.4 .1zM256.8 174.9h.5z"/>
<path d="M256.8 174.9h.7zM256.6 174.9h.9z"/>
<path d="M256.8 176.8h.5zM256.8 176.8h.3z"/>
<path d="M256.6 174.9l1 .1zM256.4 175h1.2z"/>
<path d="M256.6 176.7h.9zM256.6 176.7l.7 .1z"/>
<path d="M256.4 175l1.4 .1-.2-.1zM256.3 175.1l.1-.1 1.4 .1z"/>
<path d="M256.4 176.6h1.2zM256.4 176.6l1.1 .1z"/>
<path d="M256.3 175.1l1.6 .2-.1-.2zM256.3 175.1l1.6 .2h-1.7z"/>
<path d="M256.3 176.5l1.3 .1 .2-.1zM256.3 176.5l1.3 .1h-1.2z"/>
<path d="M256.2 175.3l1.8 .2-.1-.2zM256.2 175.3l1.8 .2h-1.9z"/>
<path d="M256.2 176.4l1.6 .1 .1-.1zM256.2 176.4l1.6 .1h-1.5z"/>
<path d="M256.1 175.5l1.9 .1v-.1zM256.1 175.5l1.9 .1h-1.9z"/>
<path d="M256.1 176.2l1.8 .2 .1-.2zM256.1 176.2l1.8 .2h-1.7z"/>
<path d="M256.1 175.6l1.9 .2v-.2zM256.1 175.6l1.9 .2h-2z"/>
<path d="M256 175.8l2 .2v-.2zM256 175.8l2 .2h-1.9z"/>
<path d="M256.1 176l1.9 .2v-.2zM256.1 176l1.9 .2h-1.9z"/>
<path d="M267 174.9h.3zM266.8 174.9h.5z"/>
<path d="M266.8 174.9l.7 .1zM266.6 175h.9z"/>
<path d="M266.8 176.8h.5zM266.8 176.8l.3 .1z"/>
<path d="M266.6 175l1.1 .1zM266.5 175.1h1.2z"/>
<path d="M266.6 176.8h.9zM266.6 176.8h.7z"/>
<path d="M266.5 175.1l1.3 .1-.1-.1zM266.3 175.2l.2-.1 1.3 .1z"/>
<path d="M266.5 176.6h1.2zM266.5 176.6l1 .2z"/>
<path d="M266.3 175.2l1.6 .1-.1-.1zM266.3 175.2l1.6 .1h-1.7z"/>
<path d="M266.3 176.5l1.4 .1 .1-.1zM266.3 176.5l1.4 .1h-1.2z"/>
<path d="M266.2 175.3l1.8 .2-.1-.2zM266.2 175.3l1.8 .2h-1.9z"/>
<path d="M266.2 176.4l1.6 .1 .1-.1zM266.2 176.4l1.6 .1h-1.5z"/>
<path d="M266.1 175.5l1.9 .2v-.2zM266.1 175.5l1.9 .2h-1.9z"/>
<path d="M266.1 176.2l1.8 .2 .1-.2zM266.1 176.2l1.8 .2h-1.7z"/>
<path d="M266.1 175.7l1.9 .2v-.2zM266.1 175.7l1.9 .2h-1.9z"/>
<path d="M266.1 175.9l1.9 .1v-.1zM266.1 175.9l1.9 .1h-1.9z"/>
<path d="M266.1 176l1.9 .2v-.2zM266.1 176l1.9 .2h-1.9z"/>
<path d="M276.3 174.9h.8zM276.2 174.9h.9z"/>
<path d="M276.2 174.9l1 .1zM276 175h1.2z"/>
<path d="M276.2 176.7h.9zM276.2 176.7l.7 .1z"/>
<path d="M276 175l1.4 .1-.2-.1zM276 175l1.4 .1h-1.5z"/>
<path d="M276 176.6h1.2zM276 176.6l1.1 .1z"/>
<path d="M275.9 175.1l1.6 .2-.1-.2zM275.9 175.1l1.6 .2h-1.7z"/>
<path d="M275.9 176.5l1.3 .1 .2-.1zM275.9 176.5l1.3 .1h-1.2z"/>
<path d="M275.8 175.3l1.7 .2v-.2zM275.8 175.3l1.7 .2h-1.8z"/>
<path d="M275.8 176.4l1.6 .1 .1-.1zM275.8 176.4l1.6 .1h-1.5z"/>
<path d="M275.7 175.5l1.9 .1-.1-.1zM275.7 175.5l1.9 .1h-2z"/>
<path d="M275.7 176.2l1.8 .2v-.2zM275.7 176.2l1.8 .2h-1.7z"/>
<path d="M275.6 175.6l2 .2v-.2zM275.6 175.6l2 .2h-2z"/>
<path d="M275.6 176l1.9 .2 .1-.2zM275.6 176l1.9 .2h-1.8z"/>
<path d="M275.6 175.8l2 .2v-.2zM275.6 175.8l2 .2h-2z"/>
</g>
<g font-size="7.9">
<text x="53.3" y="187.3">Правое</text>
<text x="93.5" y="187.3">Вправо</text>
</g>
<g font-size="7.5">
<text x="38.1" y="193.3">Инструмент</text>
<text x="81.8" y="193.3">Каретка</text>
</g>
<g font-size="6.6">
<text x="19" y="43">A3-1</text>
<text x="62.4" y="110.1">KM2</text>
<text x="102.7" y="110.1">KM4</text>
<text x="242.4" y="117.5">PH4</text>
<text x="262.5" y="117.5">PH5</text>
<text x="247.3" y="139.3">VD4</text>
<text x="266.7" y="139.3">VD5</text>
<text x="34.6" y="186.3">Левое</text>
<text x="75.1" y="186.3">Влево</text>
</g>
<g font-size="6.2">
<text x="42.3" y="109.7">KM1</text>
<text x="82.5" y="109.7">KM3</text>
<text x="122.4" y="109.7">KM5</text>
<text x="162.3" y="109.7">KM7</text>
<text x="175.7" y="122.1">HL2</text>
<text x="195.8" y="122.1">HL3</text>
<text x="215.5" y="122.1">HL4</text>
<text x="142.2" y="127.4">KM6</text>
<text x="256.5" y="155.9" transform="rotate(-90 256.5 155.9)">КД105Б</text>
<text x="276.6" y="155.6" transform="rotate(-90 276.6 155.6)">КД105Б</text>
<text x="156.3" y="184.5">Муфта</text>
<text x="233.5" y="192.3">Источник тока</text>
</g>
<g font-size="5.7">
<text x="125.2" y="26.1">VD1-VD5</text>
<text x="135.1" y="184.5">Защита</text>
<text x="191.9" y="186.6">Инструмент</text>
<text x="123.8" y="210.3">докум.</text>
</g>
<g font-size="5.3">
<text x="218.4" y="74.4">DO10</text>
<text x="40.9" y="90.7">75</text>
<text x="61" y="90.7">76</text>
<text x="80.8" y="90.7">77</text>
<text x="100.9" y="90.7">78</text>
<text x="120.6" y="90.7">79</text>
<text x="140.8" y="90.7">80</text>
<text x="160.9" y="90.7">81</text>
<text x="180.6" y="90.7">82</text>
<text x="200.7" y="90.7">83</text>
<text x="220.8" y="90.7">84</text>
<text x="231.8" y="90.3">14</text>
<text x="240.6" y="90.7">85</text>
<text x="251.9" y="90.3">14</text>
<text x="260.7" y="90.7">86</text>
<text x="41.3" y="99.5">A1</text>
<text x="61.4" y="99.5">A1</text>
<text x="81.5" y="99.5">A1</text>
<text x="101.2" y="99.5">A1</text>
<text x="121.4" y="99.5">A1</text>
<text x="161.2" y="99.5">A1</text>
<text x="241.3" y="106.9">A1</text>
<text x="261.4" y="106.9">A1</text>
<text x="40.6" y="119.6">A2</text>
<text x="60.7" y="119.6">A2</text>
<text x="80.8" y="119.6">A2</text>
<text x="100.5" y="119.6">A2</text>
<text x="120.6" y="119.6">A2</text>
<text x="160.5" y="119.6">A2</text>
<text x="41.6" y="125.6">21</text>
<text x="61.4" y="125.6">21</text>
<text x="81.5" y="125.2">61</text>
<text x="101.6" y="125.2">61</text>
<text x="174.3" y="125.9">AC24V</text>
<text x="194" y="125.9">AC24V</text>
<text x="214.1" y="125.9">AC24V</text>
<text x="174.6" y="129.5">Green</text>
<text x="194.7" y="129.5">Green</text>
<text x="214.8" y="129.5">Green</text>
<text x="45.5" y="134.1" transform="rotate(-90 45.5 134.1)">KM2</text>
<text x="85.4" y="133.3" transform="rotate(-90 85.4 133.3)">KM4</text>
<text x="105.5" y="133.3" transform="rotate(-90 105.5 133.3)">KM3</text>
<text x="140.4" y="137.2">A2</text>
<text x="81.1" y="140.1">62</text>
<text x="101.2" y="140.1">62</text>
<text x="128.8" y="145.7">95</text>
<text x="125.2" y="154.2" transform="rotate(-90 125.2 154.2)">KK3</text>
<text x="128.8" y="160.5">96</text>
<text x="40.2" y="168.3">AC110V</text>
<text x="39.5" y="175.3">AC0V</text>
<text x="226.1" y="175.7">13</text>
<text x="280.1" y="199.7">Лист</text>
<text x="111.8" y="209.5">Лист</text>
<text x="160.5" y="209.9">Дата</text>
</g>
<g font-size="4.9">
<text x="39.9" y="60.3">ОВЕН</text>
<text x="38.5" y="74.4">DO1</text>
<text x="58.6" y="74.4">DO2</text>
<text x="78.3" y="74.4">DO3</text>
<text x="98.4" y="74.4">DO4</text>
<text x="118.5" y="74.4">DO5</text>
<text x="138.3" y="74.4">DO6</text>
<text x="158.4" y="74.4">DO7</text>
<text x="178.5" y="74.4">DO8</text>
<text x="198.3" y="74.4">DO9</text>
<text x="238.5" y="74.4">DO11</text>
<text x="258.2" y="74.4">DO12</text>
<text x="104.4" y="80.4">10</text>
<text x="114.3" y="80.4">11</text>
<text x="124.5" y="80.4">12</text>
<text x="134.4" y="80.4">13</text>
<text x="144.3" y="80.4">14</text>
<text x="154.5" y="80.4">15</text>
<text x="164.4" y="80.4">16</text>
<text x="174.3" y="80.4">17</text>
<text x="184.5" y="80.4">18</text>
<text x="194.4" y="80.4">25</text>
<text x="204.3" y="80.4">26</text>
<text x="214.5" y="80.4">27</text>
<text x="224.4" y="80.4">28</text>
<text x="234.2" y="80.4">29</text>
<text x="244.5" y="80.4">30</text>
<text x="254.4" y="80.4">31</text>
<text x="264.2" y="80.4">32</text>
<text x="141.1" y="116.8">A1</text>
<text x="240.6" y="127">A2</text>
<text x="260.7" y="127">A2</text>
<text x="65.3" y="134.1" transform="rotate(-90 65.3 134.1)">KM1</text>
<text x="41.3" y="140.4">22</text>
<text x="61.4" y="140.4">22</text>
<text x="69.1" y="145.3">95</text>
<text x="109" y="145.3">95</text>
<text x="65.3" y="153.8" transform="rotate(-90 65.3 153.8)">KK2</text>
<text x="105.1" y="153.8" transform="rotate(-90 105.1 153.8)">KK1</text>
<text x="68.8" y="160.2">96</text>
<text x="108.7" y="160.2">96</text>
<text x="278" y="175.3">13</text>
</g>
<text font-size="4.4" x="173.9" y="187.3">положение</text>
</svg>
